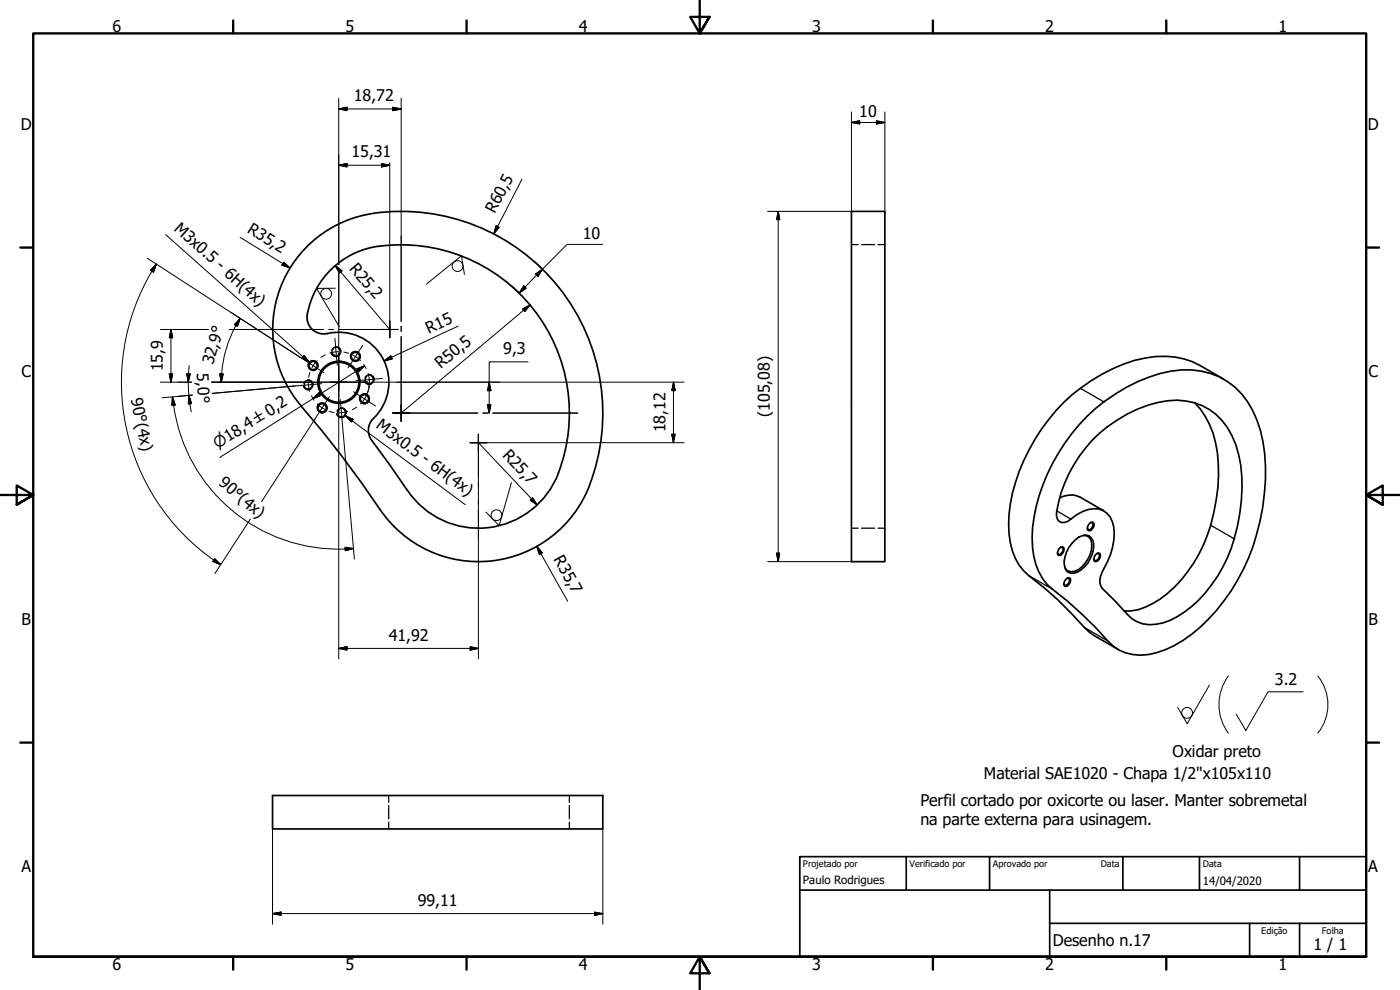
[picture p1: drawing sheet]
<svg xmlns="http://www.w3.org/2000/svg" width="420mm" height="297mm" viewBox="0 0 420 297" stroke-linecap="round" stroke-linejoin="round" font-family="sans-serif">
<g fill="none" stroke="#000" stroke-width=".51">
<path d="M255.5 63.4h10.1v105.1h-10.1zM367.3 113.8l-7.1-4.1a23.6 23.6 0 0 0-16.5-2.3 52.3 52.3 0 0 0-34.8 27.5 46.2 46.2 0 0 0-6.1 25.3 17.4 17.4 0 0 0 5.9 12.5 103.2 103.2 0 0 1 16.7 15.6l1.5 1.4 1.6 1.1 7.1 4.1M90.4 121.8a309.3 309.3 0 0 1 23.5 30.9M90.4 121.8a35.2 35.2 0 0 1-5.8-36.6 35.2 35.2 0 0 1 30.3-21.5 60.5 60.5 0 0 1 62 81.9M326.3 124.8a50.3 50.3 0 0 1 25.1-13.4 22.1 22.1 0 0 1 25.8 14.6 50.2 50.2 0 0 1 1.8 26.1 60.2 60.2 0 0 1-21.4 38.3 26.8 26.8 0 0 1-15.3 6.2 12.7 12.7 0 0 1-9.8-4.3 129.9 129.9 0 0 0-18.2-16.9 20.2 20.2 0 0 1-4.5-14 55.6 55.6 0 0 1 16.5-36.6zM327.9 131.9a40.3 40.3 0 0 1 22.5-11.6 18.5 18.5 0 0 1 20.5 13.2 48.6 48.6 0 0 1-.5 28.2 40.6 40.6 0 0 1-17.1 23.3 13.3 13.3 0 0 1-12.1 1.5l-1.5-.8-1.3-1.3-7.6-7.9a5 5 0 0 1 .4-5.6 20.2 20.2 0 0 0 3.1-12.7 5.9 5.9 0 0 0-7.8-5.3 17.6 17.6 0 0 0-6.1 3.5 2.11 2.11 0 0 1-2.2 .2 2.11 2.11 0 0 1-1.1-1.9 39.7 39.7 0 0 1 10.8-22.8zM358.5 120.8a26.5 26.5 0 0 1 7.1 18.4 50.5 50.5 0 0 1-11 34.7 27.6 27.6 0 0 1-13 9l-2.2 .4h-2M167.6 142a50.4 50.4 0 0 0-57.5-67.4 24.7 24.7 0 0 0-17.9 21.1 5 5 0 0 0 6.1 4.4 15.1 15.1 0 0 1 16.8 7.8 15.1 15.1 0 0 1-3.6 18.2 5 5 0 0 0 .1 6l10.6 15M167.6 142a25.7 25.7 0 0 1-45.3 5.1M177 145.5a35.7 35.7 0 0 1-63.1 7.2M318 149.3a7.1 7.1 0 0 1 6.2-.1l7.1 4.1M326.8 157.2l1.1-.6 .3 .3a1.81 1.81 0 0 1-1.4 2.3l-.3-.1-.2-.6z"/>
<path d="M327.3 156.8h.4a1.32 1.32 0 0 1 .1 1.4 1.32 1.32 0 0 1-1.3 .7l-.2-.4M317.8 164.6l.5-.4 .5-.1 .4 .2a1.84 1.84 0 0 1-1.4 2.4 1.31 1.31 0 0 1 0-2.1zM318.3 164.3l.4-.1a1.29 1.29 0 0 1 .1 1.5 1.29 1.29 0 0 1-1.3 .6l-.1-.5M319.8 173.9l.5-.4 .5-.2 .4 .2a1.84 1.84 0 0 1-1.4 2.4l-.4-.1-.1-.6zM320.2 173.5h.5a1.32 1.32 0 0 1 .1 1.4 1.32 1.32 0 0 1-1.3 .7l-.2-.5M322.7 162a4.1 4.1 0 0 1 4.1-1.2 3.6 3.6 0 0 1 1.4 3.9 8.8 8.8 0 0 1-6 7.3 2.3 2.3 0 0 1-2.7-2.2 9.2 9.2 0 0 1 3.2-7.8zM325.2 160.6a2.26 2.26 0 0 1 2.4 2.2 8.9 8.9 0 0 1-4.9 8.6 2.31 2.31 0 0 1-3.1-1.1M328.7 166.5l1.1-.6 .3 .3a1.81 1.81 0 0 1-1.4 2.3l-.5-.7zM329.2 166.1l.4-.1a1.29 1.29 0 0 1 .2 1.5 1.29 1.29 0 0 1-1.4 .6l-.2-.3M81.8 238.7h99.1v10h-99.1z"/>
<circle cx="93.9" cy="109.7" r="1.24"/>
<circle cx="93.9" cy="109.7" r="1.43"/>
<circle cx="101.7" cy="114.7" r="6.3"/>
<circle cx="101.7" cy="114.7" r="6"/>
<circle cx="106.6" cy="107" r="1.24"/>
<circle cx="106.6" cy="107" r="1.43"/>
<circle cx="109.4" cy="119.7" r="1.24"/>
<circle cx="109.4" cy="119.7" r="1.43"/>
<circle cx="96.7" cy="122.4" r="1.24"/>
<circle cx="96.7" cy="122.4" r="1.43"/>
</g>
<!-- layer: Oculto (ISO) -->
<g fill="none" stroke="#000" stroke-width=".38">
<path d="M255.5 73.4h2.1M258.5 73.4h4M263.5 73.4h2.1M91.1 115.7a1.48 1.48 0 0 0 2.1 1.1M91.2 115a1.38 1.38 0 0 1 1.3-1 1.38 1.38 0 0 1 1.4 1M91.2 115.9a1.41 1.41 0 0 0 1.3 1 1.41 1.41 0 0 0 1.4-1M91.8 114.5a1.18 1.18 0 0 0 0 2 1.25 1.25 0 0 0 1.4 0 1.25 1.25 0 0 0 .5-1.2l-.5-.8M92.3 114a1.47 1.47 0 0 1 1.7 1.7M99.4 105.8a1.52 1.52 0 0 0 2.1 1.1M99.6 105.1a1.37 1.37 0 0 1 1.3-1 1.37 1.37 0 0 1 1.3 1M99.6 106v.2a1.36 1.36 0 0 0 1.4 .8 1.36 1.36 0 0 0 1.2-1M100.1 104.6l-.2 .1a1.22 1.22 0 0 0-.2 1.3 1.22 1.22 0 0 0 1.1 .7l.7-.2a1.18 1.18 0 0 0 0-1.9"/>
<path d="M100.6 104.1a1.49 1.49 0 0 1 1.8 1.6M109.3 114.2a1.45 1.45 0 0 0 2.2 1M109.5 113.5a1.34 1.34 0 0 1 1.3-1.1 1.34 1.34 0 0 1 1.3 1.1M109.5 114.3a1.34 1.34 0 0 0 1.3 1 1.34 1.34 0 0 0 1.3-1M110.1 112.9a1.22 1.22 0 0 0-.2 1.8 1.22 1.22 0 0 0 1.8 0 1.22 1.22 0 0 0-.2-1.8M110.6 112.4a1.56 1.56 0 0 1 1.7 1.7M101 124.1a1.49 1.49 0 0 0 2.2 1M101.2 123.4a1.34 1.34 0 0 1 1.3-1 1.34 1.34 0 0 1 1.3 1M101.2 124.3a1.34 1.34 0 0 0 1.3 1 1.34 1.34 0 0 0 1.3-1M101.8 122.9a1.22 1.22 0 0 0-.5 1.3 1.22 1.22 0 0 0 1.2 .9 1.24 1.24 0 0 0 1.1-.9 1.24 1.24 0 0 0-.4-1.3M102.2 122.4a1.48 1.48 0 0 1 1.7 1.7M255.5 158.5h2.1"/>
<path d="M258.5 158.5h4M263.5 158.5h2.1M116.6 238.7v2M170.9 238.7v2M116.6 241.7v4M116.6 246.7v2M170.9 241.7v4M170.9 246.7v2"/>
</g>
<path d="M92.5 109.4a1.49 1.49 0 0 1 1.7-1.2 1.49 1.49 0 0 1 1.2 1.7 1.49 1.49 0 0 1-1.7 1.3M105.2 106.7a1.49 1.49 0 0 1 1.7-1.2 1.49 1.49 0 0 1 1.2 1.7 1.49 1.49 0 0 1-1.7 1.2M107.9 119.4a1.49 1.49 0 0 1 1.7-1.2 1.49 1.49 0 0 1 1.2 1.7 1.49 1.49 0 0 1-1.7 1.2M324.2 116.5l7.1 4.1M95.2 122.1a1.49 1.49 0 0 1 1.7-1.2 1.49 1.49 0 0 1 1.2 1.7 1.49 1.49 0 0 1-1.7 1.3M317.2 153.3l4.2 2.5M363.3 157.6l7.1 4.1M308.7 172.7l7.1 4.1M325.4 188.3l7.1 4" fill="none" stroke="#000" stroke-width=".38"/>
<!-- layer: Borda (ISO) -->
<g fill="none" stroke="#000" stroke-width=".7">
<path d="M70 6.1v3.9M140 6.1v3.9M210 0v10l-2.9-4.9h5.8l-2.9 4.9 2.9-4.9M280 6.1v3.9M350 6.1v3.9M6.1 74.3h3.9M410 74.3h3.9M0 148.5h10l-5-2.8v5.7l5-2.9-5 2.9M420 148.5h-10l5-2.8v5.7l-5-2.9 5 2.9M6.1 222.8h3.9M410 222.8h3.9M10 287.1v-277.1h400v277.1h-400h400"/>
<path d="M70 287.1v3.8M140 287.1v3.8M212.9 292l-2.9-4.9 2.9 4.9h-5.8l2.9-4.9v9.9M280 287.1v3.8M350 287.1v3.8"/>
</g>
<path d="M240 257h170v30.1h-170zM272 257v10.1M297 257v10.1M337 257v10.1M360 257v10.1M390 257v10.1M240 267.1h170M315 277h95M315 267.1v20M375 277v10.1M390 277v10.1" fill="none" stroke="#000" stroke-width=".51"/>
<!-- layer: Geometria de rascunho (ISO) -->
<path d="M368.7 202.8a14.4 14.4 0 0 0 0 17.2M395.5 202.8a13.6 13.6 0 0 1 0 17.2" fill="none" stroke="#000" stroke-width=".3"/>
<!-- layer: Marca de centro (ISO) -->
<g fill="none" stroke="#000" stroke-width=".3">
<path d="M120.4 70.9v25.5M79.3 98.9h17.9M98.6 98.9h1.5M101.7 98.9h15.3h-2.5M101.7 97.2v7.8M114.5 98.9h2.5h-2.5M117 96.3v2.6v-2.6M119.4 98.9h-2.4h2.4M120.4 97.9v1.5M90.7 107.6l6.5 4.2M92.9 114.7h17.5M96.5 115.1l-8 .7"/>
<path d="M98.9 119l-4.4 6.8M99.2 114.7h2.5h-2.5M100.5 101.5l.7 8M101.7 109.5v5.2v-2.5M101.7 117.2v-2.5v2.5M101.7 105.9v17.6M101.7 106.4v1.5M102.1 119.9l.7 7.9M104.1 114.7h-2.4h5.2M106.1 117.5l6.6 4.3M108.4 114.7h1.5M108.8 103.6l-4.3 6.7"/>
<path d="M111.4 114.7h7.8M114.8 113.5l-8 .7M117 101.3v-2.4v2.4M120.4 101v22.9v-2.4M117.9 123.9h2.5h-2.5M120.4 126.4v-2.5v2.5M122.9 123.9h-2.5h23M141.1 132.8h2.5h-2.5M143.6 130.3v2.5v-2.5M144.9 123.9h1.5M146.1 132.8h-2.5h2.5M147.9 123.9h25.5"/>
<path d="M143.6 143.4v-10.6v15.6M143.6 144.9v1.5M143.6 147.9v23.1"/>
</g>
<g fill="none" stroke="#000" stroke-width=".3">
<path d="M101.7 32.7l2.4-.5v1zM101.7 29.5v49.9M101.7 32.7h18.7M117.9 32.2l2.5 .5-2.5 .5zM120.4 29.5v41.4M255.5 36.8l2.5-.6v1zM255.5 36.8h10.1M255.5 33.6v30.4M263 36.2l2.6 .6-2.6 .4zM265.6 33.6v30.4M101.7 49.6l2.4-.5v1zM101.7 49.6h15.3"/>
<path d="M114.5 49.1l2.5 .5-2.5 .5zM117 48.8v47.5M156.7 53.8l-8.5 16.4M44.3 77.5l46.3 30.1-21.2-13.8M46.9 79.2l-.9 2.4-.9-.5zM46.9 79.2a65.2 65.2 0 0 0 17.3 88.9M72.1 71.2l14.9 9.2M85.2 78.7l1.8 1.7-2.4-.8zM100.6 79.7l2 1.6-.7 .6zM100.6 79.7l16.4 19.2M148.9 67.7l.9 .5-1.6 2zM180.8 73.3h-10.6l-7.4 7.5-2.3-2.3"/>
<path d="M230.4 63.4h25.1M233.6 63.4l.4 2.5h-1zM233.6 63.4v105.1M48.1 98.9h14.4M51.3 98.9l.5 2.4h-1zM51.3 98.9v15.8M68.8 98.9h10.5M70.8 97.7a35.3 35.3 0 0 0-4.4 17M72.1 95.6l-.9 2.3-.8-.5zM72.1 95.6l-1.3 2M101.7 82v15.2M137.5 97.8l-22.2 10.5"/>
<path d="M156.8 92.7l2.3-1.2-1.6 2zM157.2 85.8l.7 .7-2.1 1.4zM159.1 91.5l-38.7 32.4M160.7 82.2l2.1-1.4-1.4 2.1zM162.8 80.8l-7 7.1-2.3-2.2M48.1 114.7h9.4M50.8 112.2h1l-.5 2.5zM51.8 119.1l.8 2.4-1 .2zM51.8 119.1l.3 2.5M53.5 118.9l4.2-.4-9.1 .9M56.1 112.2h1l-.6 2.5zM56.5 114.7l.2 4 .7 4.9"/>
<path d="M56.7 118.7l.8 2.4-1 .1zM56.8 109.7l-.3 5M63.5 114.7h29.4M66 112.2h1l-.6 2.5zM88.5 115.8l-24.8 2.2M93.9 119.6l1.9-1.8 .5 .9zM107.1 110.7l2.3-.9-1.8 1.8zM109.4 109.8l-43.5 27.5M115.3 108.3l2-1.5 .4 .9zM119.2 114.7h1.1M120.5 114.7h84.8M146.8 114.7l.5 2.5h-1z"/>
<path d="M158.5 108.6h-11.7v15.3M202.1 114.7l.5 2.5h-1zM202.1 114.7v18.1M52.1 121.6a50.1 50.1 0 0 0 51.5 43.1M94.5 125.8l-16 24.7M101.7 123.5v74.2M102.8 127.8l3.6 40M143.6 132.8l17.6 18.7M146.1 132.8h59.2M146.3 121.5h1l-.5 2.4zM201.6 130.3h1l-.5 2.5zM75.1 155.8l-10.6 16.3"/>
<path d="M159.1 150l.7-.7 1.4 2.2zM64.1 168l2.1 1.4M64.5 167.6l1.7 1.8-2.3-.9zM103.6 164.2l2.4 .4-2.4 .6zM106 164.6l-2.4 .1M143.6 171v26.7M161.1 163.9l1.7 1.9-.9 .6zM161.1 163.9l9.3 16.5M230.4 168.5h25.1M233 166h1l-.4 2.5zM101.7 194.5l2.4-.5v1.1zM101.7 194.5h41.9"/>
<path d="M141.1 194l2.5 .5-2.5 .6zM81.8 248.7v28.6M180.9 248.7v28.6M81.8 274.1l2.5-.4v.9zM81.8 274.1h99.1M178.4 273.7l2.5 .4-2.5 .5z"/>
</g>
<g fill="#000" stroke="#000" stroke-width=".3">
<path d="M101.7 32.7l2.4-.5zM101.7 32.7l2.4-.5v1zM117.9 33.2l2.5-.5zM117.9 32.2l2.5 .5-2.5 .5zM255.5 36.8l2.5-.6zM255.5 36.8l2.5-.6v1zM263 37.2l2.6-.4zM263 36.2l2.6 .6-2.6 .4zM101.7 49.6l2.4-.5zM101.7 49.6l2.4-.5v1zM114.5 50.1l2.5-.5zM114.5 49.1l2.5 .5-2.5 .5z"/>
<path d="M84.6 79.6l2.4 .8zM85.2 78.7l1.8 1.7-2.4-.8zM148.9 67.7l-.7 2.5zM148.9 67.7l.9 .5-1.6 2zM233.6 63.4l.4 2.5zM233.6 63.4l.4 2.5h-1zM46.9 79.2l-.9 2.4zM46.9 79.2l-.9 2.4-.9-.5zM72.1 95.6l-.9 2.3zM72.1 95.6l-.9 2.3-.8-.5zM100.6 79.7l2 1.6zM100.6 79.7l2 1.6-.7 .6z"/>
<path d="M157.2 85.8l-1.4 2.1zM157.2 85.8l.7 .7-2.1 1.4zM159.1 91.5l-1.6 2zM156.8 92.7l2.3-1.2-1.6 2zM162.8 80.8l-1.4 2.1zM160.7 82.2l2.1-1.4-1.4 2.1zM50.8 112.2l.5 2.5zM50.8 112.2h1l-.5 2.5zM51.3 98.9l.5 2.4zM51.3 98.9l.5 2.4h-1zM56.1 112.2l.4 2.5zM56.1 112.2h1l-.6 2.5z"/>
<path d="M66 112.2l.4 2.5zM66 112.2h1l-.6 2.5zM93.9 119.6l1.9-1.8zM93.9 119.6l1.9-1.8 .5 .9zM107.6 111.6l1.8-1.8zM107.1 110.7l2.3-.9-1.8 1.8zM115.3 108.3l2-1.5zM115.3 108.3l2-1.5 .4 .9zM146.8 114.7l.5 2.5zM146.8 114.7l.5 2.5h-1zM202.1 114.7l.5 2.5zM202.1 114.7l.5 2.5h-1z"/>
<path d="M51.8 119.1l.8 2.4zM51.8 119.1l.8 2.4-1 .2zM56.7 118.7l.8 2.4zM56.7 118.7l.8 2.4-1 .1zM146.3 121.5l.5 2.4zM146.3 121.5h1l-.5 2.4zM201.6 130.3l.5 2.5zM201.6 130.3h1l-.5 2.5zM159.1 150l2.1 1.5zM159.1 150l.7-.7 1.4 2.2zM63.9 168.5l2.3 .9zM64.5 167.6l1.7 1.8-2.3-.9z"/>
<path d="M103.6 165.2l2.4-.6zM103.6 164.2l2.4 .4-2.4 .6zM161.1 163.9l1.7 1.9zM161.1 163.9l1.7 1.9-.9 .6zM233 166l.6 2.5zM233 166h1l-.4 2.5zM101.7 194.5l2.4-.5zM101.7 194.5l2.4-.5v1.1zM141.1 195.1l2.5-.6zM141.1 194l2.5 .5-2.5 .6zM81.8 274.1l2.5-.4zM81.8 274.1l2.5-.4v.9z"/>
<path d="M178.4 274.6l2.5-.5zM178.4 273.7l2.5 .4-2.5 .5z"/>
</g>
<!-- layer: Linha de centro (ISO) -->
<g fill="none" stroke="#000" stroke-width=".3">
<path d="M92.5 114.7l.4 2.7M93 111.8l-.4 1.4M93.5 118.8l.7 1.3M95.2 108.2l-1.6 2.2M97.6 106.5l-1.3 .7M101.7 105.5l-2.7 .4M103.2 105.6l1.4 .4M106 106.6l2.2 1.6M109.1 109.3l.8 1.3M110.5 112l.2 1.1a9.2 9.2 0 0 1-.4 4.7M110.8 114a9.2 9.2 0 0 1-2.6 7.2M95.2 121.2l2.2 1.6"/>
<path d="M98.8 123.4l1.4 .4M104.4 123.5l-2.7 .4M107.1 122.1l-1.3 .8"/>
</g>
<g fill="none" stroke="#000" stroke-width=".3">
<path d="M49.7 70.4l43.1 38.3M100.6 86.5h-5.6l6.9 11.6M139.4 82.3l-.9-5.5-10.5 8.4M91.3 106.7l1.5 2-2.2-1.3zM103.7 124.8l2.3 1-.6 .8zM103.7 124.8l35.9 26.6M153.5 144.8l-3.7 12.9-3.9-4M363 205.5l-6.7 11.7-2.9-4.9M391.1 207.6h-10.5l-6.7 11.6-2.9-4.9"/>
<circle cx="137.3" cy="79.8" r="1.62"/>
<circle cx="97.9" cy="88.2" r="1.62"/>
<circle cx="149" cy="154.6" r="1.62"/>
<circle cx="356.3" cy="213.9" r="1.62"/>
</g>
<path d="M90.6 107.4l2.2 1.3zM91.3 106.7l1.5 2-2.2-1.3zM103.7 124.8l2.3 1zM103.7 124.8l2.3 1-.6 .8z" fill="#000" stroke="#000" stroke-width=".3"/>
<g font-size="4.8">
<text x="33.7" y="9.6">6</text>
<text x="103.7" y="9.6">5</text>
<text x="173.7" y="9.6">4</text>
<text x="243.7" y="9.6">3</text>
<text x="313.7" y="9.6">2</text>
<text x="383.7" y="9.6">1</text>
<text x="106.2" y="30.3">18,72</text>
<text x="257.9" y="35.1">10</text>
<text x="6.2" y="38.9">D</text>
<text x="410.5" y="38.9">D</text>
<text x="105.5" y="47.2">15,31</text>
<text x="148.5" y="64.3" transform="rotate(-63 148.5 64.3)">R60,5</text>
<text x="51.9" y="69" transform="rotate(42 51.9 69)">M3x0.5 - 6H(4x)</text>
<text x="74" y="69.6" transform="rotate(32 74 69.6)">R35,2</text>
<text x="174.9" y="71.7">10</text>
<text x="104.6" y="80.7" transform="rotate(49 104.6 80.7)">R25,2</text>
<text x="128.7" y="100.2" transform="rotate(-25 128.7 100.2)">R15</text>
<text x="151" y="106.2">9,3</text>
<text x="6.4" y="113.1">C</text>
<text x="48.9" y="111.4" transform="rotate(-90 48.9 111.4)">15,9</text>
<text x="59.1" y="112.1" transform="rotate(88 59.1 112.1)">5,0°</text>
<text x="63.9" y="109.6" transform="rotate(-74 63.9 109.6)">32,9°</text>
<text x="132.3" y="110.8" transform="rotate(-40 132.3 110.8)">R50,5</text>
<text x="410.7" y="113.1">C</text>
<text x="39.2" y="119.7" transform="rotate(78 39.2 119.7)">90°</text>
<text x="231" y="125.1" transform="rotate(-90 231 125.1)">(105,08)</text>
<text x="40.8" y="127.1" transform="rotate(78 40.8 127.1)">(4x)</text>
<text x="112.6" y="128.3" transform="rotate(37 112.6 128.3)">M3x0.5 - 6H(4x)</text>
<text x="199.7" y="129.7" transform="rotate(-90 199.7 129.7)">18,12</text>
<text x="150.6" y="136.7" transform="rotate(47 150.6 136.7)">R25,7</text>
<text x="65.4" y="145.3" transform="rotate(40 65.4 145.3)">90°</text>
<text x="71.2" y="150.2" transform="rotate(40 71.2 150.2)">(4x)</text>
<text x="166.1" y="167.8" transform="rotate(61 166.1 167.8)">R35,7</text>
<text x="6.4" y="187.4">B</text>
<text x="410.7" y="187.4">B</text>
<text x="116.6" y="192.2">41,92</text>
<text x="382.6" y="205.5">3.2</text>
<text x="351.9" y="227.1">Oxidar preto</text>
<text x="295.3" y="233.6">Material SAE1020 - Chapa 1/2&quot;x105x110</text>
<text x="276.2" y="241.8">Perfil cortado por oxicorte ou laser. Manter sobremetal</text>
<text x="276.2" y="247.6">na parte externa para usinagem.</text>
<text x="6.4" y="261.7">A</text>
<text x="410.7" y="261.7">A</text>
<text x="125.3" y="271.8">99,11</text>
<text x="316" y="283.8">Desenho n.17</text>
<text x="394.2" y="285">1 / 1</text>
<text x="33.7" y="290.9">6</text>
<text x="103.7" y="290.9">5</text>
<text x="173.7" y="290.9">4</text>
<text x="243.7" y="290.9">3</text>
<text x="313.7" y="290.9">2</text>
<text x="383.7" y="290.9">1</text>
</g>
<text font-size="4.6" x="65.3" y="134.8" transform="rotate(-32 65.3 134.8)">⌀18,4 ±0,2</text>
<g font-size="3.4">
<text x="241" y="265.4">Paulo Rodrigues</text>
<text x="361" y="265.5">14/04/2020</text>
</g>
<g font-size="2.7">
<text x="241" y="260.1">Projetado por</text>
<text x="273" y="260.1">Verificado por</text>
<text x="298" y="260.1">Aprovado por</text>
<text x="330.3" y="260">Data</text>
<text x="361" y="260">Data</text>
<text x="378.5" y="280.2">Edição</text>
<text x="396.7" y="280.1">Folha</text>
</g>
</svg>
